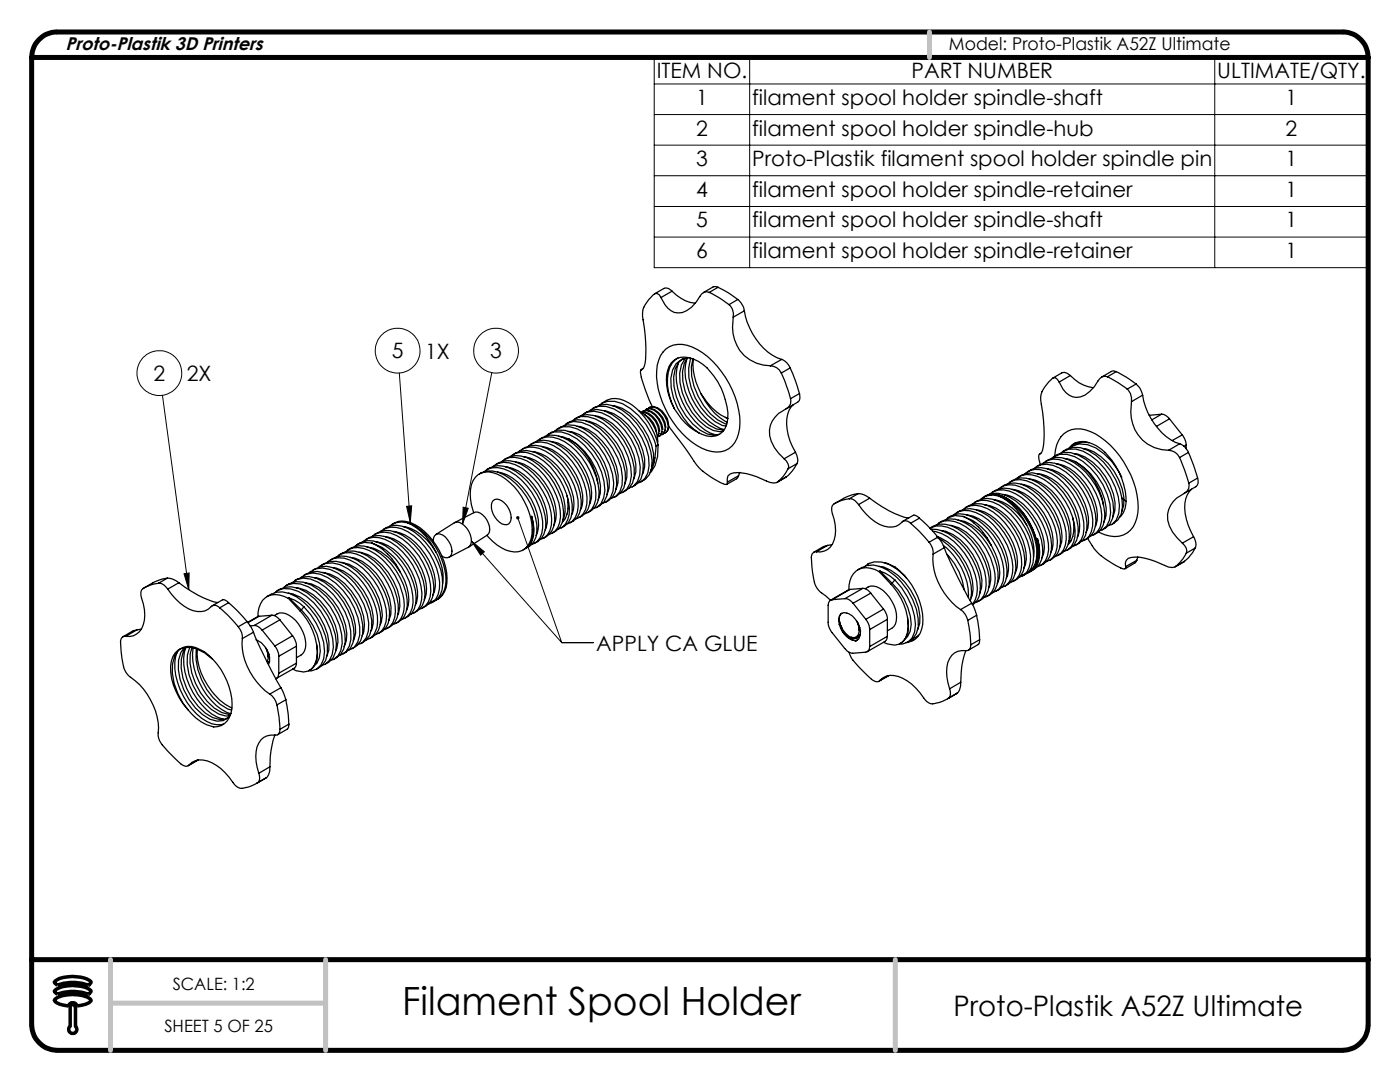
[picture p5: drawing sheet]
<svg xmlns="http://www.w3.org/2000/svg" width="279mm" height="216mm" viewBox="0 0 279 216" stroke-linecap="round" stroke-linejoin="round" font-family="sans-serif">
<g fill="none" stroke="#000" stroke-width=".2">
<path d="M130.6 11.5h142.4v41.9h-142.4zM130.6 16.8h142.4M149.6 11.5v41.9M242.4 11.5v41.9M130.6 22.9h142.4M130.6 29h142.4M130.6 35.1h142.4M130.6 41.2h142.4M130.6 47.3h142.4M32.4 78.9l5.3 38.8M79.7 74.4l2.2 29.9M98.1 74.4l-5.8 30.2"/>
<path d="M36.7 114.5l1-.2v3.4zM81.1 101l1.1-.1-.3 3.4zM92.4 101.2l1.1 .2-1.2 3.2zM94.1 107.9l2.6 2.2-.8 .7zM94.1 108l18 20.2M103.3 103.3l8.8 24.9M112.1 128.2h6.4"/>
<circle cx="31.8" cy="74.5" r="4.5"/>
<circle cx="79.4" cy="70" r="4.5"/>
<circle cx="99" cy="70" r="4.5"/>
</g>
<path d="M10.9 197.7a6 6 0 0 1 5.2-.9 3.2 3.2 0 0 1 2.1 1 .79 .79 0 0 1-1.3 .4 10.7 10.7 0 0 0-5.5 .1l-.5-.4zM10.9 195.9a6 6 0 0 1 5.2-.9 3.2 3.2 0 0 1 2.1 1 .79 .79 0 0 1-1.3 .4 10.7 10.7 0 0 0-5.5 .1l-.5-.4zM11 199.4a7.1 7.1 0 0 1 7 0l.2 .2a1.36 1.36 0 0 1-1.1 .8l-1.7 .3a.9 .9 0 0 0-.9-.6 .9 .9 0 0 0-.8 .6 4.3 4.3 0 0 1-2.7-.9l-.1-.2zM14 204.8a.81 .81 0 0 0 0 1.2 .81 .81 0 0 0 1.1 0 .81 .81 0 0 0 0-1.2M14 201a.53 .53 0 0 1 .5-.6 .53 .53 0 0 1 .6 .6" fill="none" stroke="#000" stroke-width=".7" stroke-linecap="butt"/>
<path d="M11.4 6.4a5.1 5.1 0 0 0-5.1 5.1M267.9 6.4a5.1 5.1 0 0 1 5.1 5.1M6.3 204.5a5.2 5.2 0 0 0 5.1 5.1M273 204.5a5.2 5.2 0 0 1-5.1 5.1" fill="none" stroke="#000" stroke-width="1" stroke-linecap="butt"/>
<path d="M14 201v3.8M15.1 201v3.8" fill="none" stroke="#000" stroke-width=".7"/>
<path d="M11.4 6.4h256.5M6.3 191.5h266.7M6.3 204.5v-193h266.7v193M11.4 209.6h256.5" fill="none" stroke="#000" stroke-width="1"/>
<path d="M185.5 6.4v5.1M22 191.5v18.1M65 191.5v18.1M178.7 191.5v18.1M22 200.2h43" fill="none" stroke="#c0c0c0" stroke-width="1"/>
<path d="M36.7 114.5l1-.2v3.4zM81.1 101l1.1-.1-.3 3.4zM92.4 101.2l1.1 .2-1.2 3.2zM103.1 103.1a.35 .35 0 0 0 .1 .5 .35 .35 0 0 0 .5-.3 .35 .35 0 0 0-.5-.3l.1 .3-.1-.3zM94.1 108l2.6 2.1-.8 .7z" fill="#000"/>
<g fill="none" stroke="#000" stroke-width=".25">
<path d="M131.9 59.4l-.3-.6-.4-.2a1.58 1.58 0 0 0-1.5 .9 4.7 4.7 0 0 0-1.4 4.3 24.4 24.4 0 0 1 .3 9.3l-.2 .3-.4 .4M134.1 58.1a6.7 6.7 0 0 0 4.7 2.4M134.1 58.1a1.42 1.42 0 0 0-1.6-.5l-1.8 1M134.1 58.1l-2.2 1.3M141.5 58.3a1.39 1.39 0 0 0-1.8 .9 6.3 6.3 0 0 1-3.5 3.2 3.1 3.1 0 0 1-3.5-1.6l-.8-1.4M141.5 58.3l2 1.1 2 1.4M143.3 57.3l2 1.1 1.9 1.4M143.3 57.3l-.5-.1-.5 .1-1.9 1.1M143.3 57.3l-1.8 1M147.2 59.8a4 4 0 0 1 1.4 2.2M147.2 59.8l-1.7 1M128 73.8a1.62 1.62 0 0 0 0 1.5l1.3 3.8 .9 2"/>
<path d="M128.1 73.7l-.1 .1M128.3 73.6l-.3 .2M132.9 69.6a5.4 5.4 0 0 1 6.3 .1 18.3 18.3 0 0 1 8.5 14.6 5.7 5.7 0 0 1-3 5.6 6.6 6.6 0 0 1-5.7-1 18.1 18.1 0 0 1-7.9-14.9 6.3 6.3 0 0 1 1.8-4.4zM135.3 71.4a4.4 4.4 0 0 0-2.1 4.2 12.1 12.1 0 0 0 1.4 6M135.4 72.5a10.5 10.5 0 0 0 .8 7.8 12.7 12.7 0 0 0 5.5 6.1l1.2 .4M136.4 71.5l-.9 .7a7.5 7.5 0 0 0-.5 6.9 12.3 12.3 0 0 0 6.2 7.5l1.4 .3 .9-.3M136.7 71.5a7.3 7.3 0 0 0-.5 6.9 12.3 12.3 0 0 0 6.1 7.5l1.4 .2 .6-.1M137.2 71.4a9.3 9.3 0 0 0 .3 6.8 13.1 13.1 0 0 0 6.2 7.3l.8 .2M137.2 71.4a7.4 7.4 0 0 0-.5 6.7 12.3 12.3 0 0 0 6.2 7.5l1.6 .2M137.7 71.4a3.4 3.4 0 0 0-3.5 2.4 10.8 10.8 0 0 0 2.1 9.5l1 1.2 2.2 1.9M137.9 71.5a8 8 0 0 0 0 5.9 12.3 12.3 0 0 0 6.2 7.5l.8 .1M138.3 71.6a10 10 0 0 0 1 7.5 10.2 10.2 0 0 0 5.7 5.5"/>
<path d="M138.4 71.6a11.4 11.4 0 0 0 1.5 6.9M139.9 78.5a13 13 0 0 0 5.2 5.7M139.9 78.5a11.5 11.5 0 0 0 5.3 5M145.5 60.8a2.56 2.56 0 0 1 .8 2.5M146.3 63.3a7.9 7.9 0 0 0 6 9.5l1.4 .2M148.6 62a13 13 0 0 0 6.5 9.4l.9 .3M148.6 62l-2.3 1.3M153.7 73a2.47 2.47 0 0 1 2.2 1.4M155.9 74.4l.8 1.9 1.1 3.3M156 71.7a2.98 2.98 0 0 1 1.7 1.7M156 71.7l-2.3 1.3M157.7 73.4l1 2.6 .9 2.5"/>
<path d="M157.7 73.4l-1.8 1M157.8 79.6a1.65 1.65 0 0 1-1 2 5 5 0 0 0-2.2 7.7l.8 1.2 1.1 1M159.6 78.5a1.47 1.47 0 0 1-.4 1.8l-2.2 1.2M159.6 78.5l-1.8 1.1M211.4 76.2l-.8-.8a1.25 1.25 0 0 0-1.2 .7 4.9 4.9 0 0 0-1.6 4.6 23.1 23.1 0 0 1 .2 9.2l-.1 .4-.4 .3M213.6 74.9a7 7 0 0 0 4.6 2.4M213.6 74.9a1.65 1.65 0 0 0-1.7-.5l-1.8 1M213.6 74.9l-2.2 1.3M221 75.2a1.44 1.44 0 0 0-1.9 .8 6.5 6.5 0 0 1-3.5 3.2 3.1 3.1 0 0 1-3.4-1.5l-.8-1.5M221 75.2l2 1.1 2 1.3M222.8 74.2l2 1 1.9 1.4M222.8 74.2l-.7-.2-2.2 1.2"/>
<path d="M222.8 74.2l-1.8 1M225 77.6a2.79 2.79 0 0 1 .8 2.6M226.7 76.6a3.7 3.7 0 0 1 1.3 2.2M226.7 76.6l-1.7 1M228 78.8a13 13 0 0 0 6.6 9.5l.8 .2M228 78.8l-2.2 1.4M96 94.4a3.8 3.8 0 0 1 3.4-.2 13.1 13.1 0 0 1 7.7 11.8 3.6 3.6 0 0 1-2.1 3.4 3.1 3.1 0 0 0 1.5-2.4l.1-1.2-.5-2.8a7.2 7.2 0 0 1-.4 5.7l-.5 .5-.8 .5M96 94.4l-.3 .2M96.5 94.2a3.9 3.9 0 0 1 4-.6 12.9 12.9 0 0 1 7.8 11.7 3.3 3.3 0 0 1-2.2 3.3M97.1 93.7a4.4 4.4 0 0 1 4.6-.3 13.1 13.1 0 0 1 7.2 12.1 3.3 3.3 0 0 1-1.5 2.5M98.4 93.1a3.9 3.9 0 0 1 4.4-.4 13.4 13.4 0 0 1 7.3 10.9 3.7 3.7 0 0 1-2.3 4M98.4 99.9a1.55 1.55 0 0 1 2.2 .4 3.7 3.7 0 0 1 1.2 3.9 1.3 1.3 0 0 1-2.1 0 3.5 3.5 0 0 1-1.3-4.3z"/>
<path d="M99.3 94.2a9 9 0 0 1 5.9 4.2 10.1 10.1 0 0 1 2.2 7.5l-.4 1M99.5 92.4a4.2 4.2 0 0 1 4.5 .2 13.6 13.6 0 0 1 6.7 11.3 3.6 3.6 0 0 1-1.6 3.1M99.5 92.4l-.6 .3M100.1 92.1a3.6 3.6 0 0 1 3.8-.6 12.1 12.1 0 0 1 7.2 7.5 8.3 8.3 0 0 1 .2 6.2l-.5 .8-1.2 .6M100.6 91.7a4.8 4.8 0 0 1 5.7 .2 13.4 13.4 0 0 1 6.1 11.4 3.3 3.3 0 0 1-1.5 2.7M101 93.2a8.1 8.1 0 0 1 5.5 3.5 11.4 11.4 0 0 1 2.7 7.6l-.4 1.4M101.9 91.1a3.7 3.7 0 0 1 4.3-.5 13.6 13.6 0 0 1 7 8.3M102.9 92.2a9.4 9.4 0 0 1 6.6 5.3 8.4 8.4 0 0 1 1.1 7.3M103 90.3l-.6 .4M103 90.4a4.8 4.8 0 0 1 5.3 .7 13.4 13.4 0 0 1 5.9 11 3.6 3.6 0 0 1-2.2 3.2M103.6 90.1a4.3 4.3 0 0 1 5.3-.1 13.4 13.4 0 0 1 6.5 11.1 3.4 3.4 0 0 1-2.2 3.4M104.2 89.7a4.4 4.4 0 0 1 5-.2 13.7 13.7 0 0 1 6.8 10.4 4.2 4.2 0 0 1-1.6 4"/>
<path d="M104.5 91.1a8 8 0 0 1 5.4 3.4 10.9 10.9 0 0 1 2.7 8.6l-.3 .7M105.4 89a3.7 3.7 0 0 1 3.8-.6 12.9 12.9 0 0 1 7.9 12.1 3.2 3.2 0 0 1-2.2 3M105.9 88.7a4.9 4.9 0 0 1 6.1 .4 13.8 13.8 0 0 1 5.8 10.3 3.9 3.9 0 0 1-2.2 3.9M106.2 90.1a8.5 8.5 0 0 1 5.9 3.9 11 11 0 0 1 2.4 7.5l-.4 1.2M107.2 88a3.9 3.9 0 0 1 4.3-.4 13.2 13.2 0 0 1 7.4 10.8 4.2 4.2 0 0 1-1.5 3.9l-.7 .2M108.1 89.1a10 10 0 0 1 6.9 5.7 8 8 0 0 1 .8 7M108.3 87.3l-.6 .3M108.3 87.3a4 4 0 0 1 3.9-.1 13 13 0 0 1 7.3 12.1 3.2 3.2 0 0 1-1.6 2.6M109 87a3.8 3.8 0 0 1 4.6-.3 13.4 13.4 0 0 1 7.1 11.2l-.2 1.4-.6 1.2-.9 .8-.5 .1M109.9 88.1a8.5 8.5 0 0 1 5.6 3.7 11.3 11.3 0 0 1 2.5 7.6l-.3 1.2M110.1 86.3l-.6 .3M110.1 86.3a5.3 5.3 0 0 1 5.7 1 13.7 13.7 0 0 1 5.5 10.2l-.2 1.5-.6 1.2-.8 .7"/>
<path d="M110.7 86a3.8 3.8 0 0 1 4.5-.4 13.4 13.4 0 0 1 7.3 10.8l-.2 1.6-.5 1.3-.8 .9-.8 .2M111.5 87l1 .2 1.1 .4M111.9 85.3a4.1 4.1 0 0 1 4.3 .1 13.5 13.5 0 0 1 6.9 11.3l-.3 1.4-.6 1.1-.7 .6M111.9 85.2l-.7 .4M112.5 85l.6-.5 1.4-.4a8.5 8.5 0 0 1 6.5 3.6 12.5 12.5 0 0 1 3.1 9.1l-.4 1.3-.8 .9-1 .5M113 84.6a4.6 4.6 0 0 1 5.2-.1 13.4 13.4 0 0 1 6.6 11.3l-.3 1.5-.6 1.1-.7 .4M113.2 98.9a6.9 6.9 0 0 1-.3 5.7l-.7 .6-.8 .4M113.2 98.9a5.9 5.9 0 0 1-.9 5.3M113.4 86.1a7.3 7.3 0 0 1 5 2.9 11.6 11.6 0 0 1 3.2 8.4l-.5 1.3M113.6 87.6a12.3 12.3 0 0 1 6.2 9.3v1.6l-.4 1.2M113.6 87.6a12.3 12.3 0 0 1 5.7 8.8M114.3 84a3.9 3.9 0 0 1 4.6-.4 13.3 13.3 0 0 1 7.1 11.3l-.3 1.5-.6 1.2-1.3 .8"/>
<path d="M115.2 85.1a7.5 7.5 0 0 1 5 2.9 11.8 11.8 0 0 1 3.1 8.3l-.4 1.4M115.4 83.2l-.6 .3M115.4 83.3a4.4 4.4 0 0 1 4.8 .3 14 14 0 0 1 6.4 9.8v1.6l-.4 1.4-.7 1-.5 .4M116 82.9a3.8 3.8 0 0 1 4.1-.5 13.2 13.2 0 0 1 7.7 10.8l-.1 1.6-.5 1.3-.8 .9-.8 .4M117 84a7.5 7.5 0 0 1 4.9 2.9 11.4 11.4 0 0 1 3.2 8.3l-.5 1.5M117.2 82.2l-.6 .3M117.2 82.2a4.5 4.5 0 0 1 5 .5 13.8 13.8 0 0 1 6.2 9.9l-.1 1.6-.4 1.4-.7 .9-.4 .3M117.9 81.9a4 4 0 0 1 4.6-.3 13.6 13.6 0 0 1 7 11.3 3.2 3.2 0 0 1-2.2 3.4M118.8 83a7.4 7.4 0 0 1 4.8 2.8 12 12 0 0 1 3.3 8.4l-.5 1.4M118.9 81.1l-.6 .4M119 81.2l.7-.4a6.7 6.7 0 0 1 6 2.2 14 14 0 0 1 4.4 8.8l-.1 1.6-.4 1.3-.8 .9-.3 .1M119.7 80.9a4 4 0 0 1 4.5-.4 13.8 13.8 0 0 1 6.8 8.5"/>
<path d="M120.1 80.5a4.3 4.3 0 0 1 5.3-.2 13.8 13.8 0 0 1 5.9 8.5M120.6 82a10.1 10.1 0 0 1 7 6.1 7.5 7.5 0 0 1 .6 6.5M121.5 99.9l-.6 .3M122.3 81a7.2 7.2 0 0 1 4.8 2.7 11.8 11.8 0 0 1 3.3 8.4l-.4 1.4M123.3 98.8l-.6 .4M125 97.8l-.6 .4M126.8 96.8l-.6 .4M127.5 82a7.2 7.2 0 0 1 3.7 6.4M127.8 82.3a2.78 2.78 0 0 1 3.2 1.7l.5 1 .2 1M128 82.3a2.96 2.96 0 0 1 2.8 1.8 2.8 2.8 0 0 1 .4 3.1M128.1 82.3l.2-.2a2.09 2.09 0 0 1 2.4 .7 4.2 4.2 0 0 1 1.3 3.8l-.4 .5h-.3M128.3 82.1a1.51 1.51 0 0 1 1.7 0 4.6 4.6 0 0 1 2.3 3.6"/>
<path d="M128.6 95.8l-.6 .3M128.7 82.8a4.7 4.7 0 0 1 2.4 3.6M128.7 81.9l.2-.2a1.89 1.89 0 0 1 2.4 .7 4 4 0 0 1 1.3 3.8l-.4 .5-.3 .1M128.9 81.7l.9-.2a4.3 4.3 0 0 1 3.1 3.8M129.3 81.6l.2-.2a2.04 2.04 0 0 1 2.4 .7 4.2 4.2 0 0 1 1.3 3.8l-.4 .5h-.3M129.5 81.4a2.18 2.18 0 0 1 2.6 .6 4 4 0 0 1 1.2 3.8l-.3 .5-.5 .2M131 89a11.6 11.6 0 0 1-1.1 4.9M131.3 88.8l-.1 2.3-.5 1.8-.9 1.4M131.3 88.8l-.3 .2M131.6 86.5l-.3 .4M131.7 87l-.1 .1M132.2 86.1l-.3 .4"/>
<path d="M132.4 86.6l-.2 .1M132.8 85.8l-.3 .3M133.5 85.1l4.1 5.5a13.7 13.7 0 0 0 6.1 5.7l1 .4h.3l.2-.5M134.6 81.6a11.9 11.9 0 0 0 4.9 4.8M134.6 81.6a10.1 10.1 0 0 1-1.1-8.5 3.5 3.5 0 0 1 4.9-1.5 10.7 10.7 0 0 1 5.6 5.9 11.6 11.6 0 0 1 1.1 7.1 3.3 3.3 0 0 1-5 2l-.6-.2M147.4 94.9l-.4 .6-1.9 1.1M147.4 94.9l-2.2 1.3M147.6 94.3l-.2 .6M156.5 91.5a1.86 1.86 0 0 1 .8 2M157 95.1l-1.9 1.1M157 95.1l-.2 .1M157.3 93.5a7.6 7.6 0 0 1-2.3 2.8h-1.3l-.7-.3a11.5 11.5 0 0 0-6.7-1.6 1.32 1.32 0 0 0-1.1 1.8"/>
<path d="M158.3 80.8a5.3 5.3 0 0 0-1.2 4.9 11.6 11.6 0 0 0 1.6 4.5M158.7 90.2a2.71 2.71 0 0 1 .4 2.3M158.7 90.2l-2.2 1.3M159.1 92.5a8 8 0 0 1-2.1 2.6M159.1 92.5l-1.8 1M169.5 99.5a6.7 6.7 0 0 0-3.4 1.4l-.1 1a8.9 8.9 0 0 1 .2 6.6 2.96 2.96 0 0 1-3.3 1.6M169.5 99.5a2.18 2.18 0 0 1 1.8 1.2M171.3 98.5a3.7 3.7 0 0 1 2.3 .9M171.3 98.5l-2.4 .7-2.3 1.3M171.3 98.5l-1.8 1M173.6 99.4a18.1 18.1 0 0 0 7.8 4M173.6 99.4l-2.3 1.3"/>
<path d="M196.2 99.3l-.3 .3M196.6 99a4.4 4.4 0 0 1 4.4 .4 13.6 13.6 0 0 1 6.2 10.8 4.4 4.4 0 0 1-1.8 4 4.5 4.5 0 0 0 1.8-4.2 13.3 13.3 0 0 0-7.3-11 4.1 4.1 0 0 0-3.3 0zM196.6 99a4.5 4.5 0 0 1 4.9 .2 13.5 13.5 0 0 1 6.6 11.3 3.5 3.5 0 0 1-1.6 3M196.6 99l-.4 .3M197.4 98.6a4.3 4.3 0 0 1 5.3-.1 13.5 13.5 0 0 1 6.6 11.2 3.3 3.3 0 0 1-2.3 3.4M198 98.2a4.9 4.9 0 0 1 5.9 .3 13.8 13.8 0 0 1 6 10.3 3.7 3.7 0 0 1-2.2 4.1M198.4 99.7a8.6 8.6 0 0 1 5.7 3.8l.8 1.3M199.2 99a12.8 12.8 0 0 1 7.5 9.4 5.7 5.7 0 0 1-1.4 5.8l-1.5 .5M199.2 99a3.7 3.7 0 0 0-3.5 .7M199.2 99a11.2 11.2 0 0 1 5.7 5.8M199.3 97.5a3.9 3.9 0 0 1 4.4-.3 13 13 0 0 1 7.3 12.1 3.1 3.1 0 0 1-2.3 2.8M199.8 97.2a4.6 4.6 0 0 1 5.1-.1 13.6 13.6 0 0 1 6.7 11.2 3.7 3.7 0 0 1-2.2 3.5"/>
<path d="M200.2 98.7a8.7 8.7 0 0 1 6 4.2 10.4 10.4 0 0 1 2.1 7.4l-.4 1M201 96.6a3.8 3.8 0 0 1 3.8-.7 12.5 12.5 0 0 1 7.2 7.5 8.1 8.1 0 0 1 .3 6.3l-.6 .7-1.1 .6M201.9 97.6a8.1 8.1 0 0 1 5.5 3.6 10.6 10.6 0 0 1 2.6 8.5l-.3 .5M202.2 95.8l-.6 .4M202.2 95.8a4 4 0 0 1 3.8 0 13.4 13.4 0 0 1 7.4 10.8 4 4 0 0 1-1.6 3.8M202.8 95.5a3.8 3.8 0 0 1 4.3-.4 13.3 13.3 0 0 1 7 8.3M203.8 96.6a8.9 8.9 0 0 1 5.8 4 10.8 10.8 0 0 1 2.3 7.6l-.4 1M203.9 94.8l-.6 .3M204 94.9l.5-.4a6.7 6.7 0 0 1 6.3 2.2 13.1 13.1 0 0 1 4.4 9.9 3.7 3.7 0 0 1-2.2 3.2M204.6 94.5a3.8 3.8 0 0 1 4-.5 13.2 13.2 0 0 1 7.7 10.2 4.8 4.8 0 0 1-1.1 4.2l-1.1 .6M205.4 95.6a8.3 8.3 0 0 1 5.5 3.4 10.7 10.7 0 0 1 2.6 8.6l-.2 .6M205.7 93.8l-.6 .3"/>
<path d="M205.7 93.8a3.7 3.7 0 0 1 3.2-.3 12.8 12.8 0 0 1 8 12.2 3.4 3.4 0 0 1-2.2 3.1M206.4 93.5a3.6 3.6 0 0 1 3.7-.6 12.9 12.9 0 0 1 8 12.1 3 3 0 0 1-2.3 3M207.1 94.6a8.6 8.6 0 0 1 5.9 3.9 9.9 9.9 0 0 1 2.2 8.4l-.2 .3M207.5 90.6a1.62 1.62 0 0 0 0 1.5l.1 .6M207.5 92.7l-.6 .4M207.5 92.7a4.9 4.9 0 0 1 5.4 .9 13.6 13.6 0 0 1 5.8 10.3 3.8 3.8 0 0 1-2.2 3.8M207.8 90.5l-.3 .1M208.1 92.5a3.7 3.7 0 0 1 4.3-.5 13 13 0 0 1 7.4 12.1 3.1 3.1 0 0 1-2.1 2.8M209 93.5a9.4 9.4 0 0 1 6.2 4.5 10.4 10.4 0 0 1 1.9 7.4l-.4 .9M209.3 91.8a4 4 0 0 1 3.8-.1 13.5 13.5 0 0 1 7.4 10.8 4 4 0 0 1-1.6 3.9l-.6 .3M209.3 91.7l-.7 .4M209.9 91.4a4 4 0 0 1 4.6-.3 13.4 13.4 0 0 1 7.2 11.2l-.3 1.5-.6 1.2-.8 .8-.6 .1"/>
<path d="M210.4 91.1a4.4 4.4 0 0 1 4.8-.3 13.4 13.4 0 0 1 7 11.1 3.7 3.7 0 0 1-2.1 3.8M210.5 91a5.3 5.3 0 0 1 3.4-5.3 7 7 0 0 1 5.7 1.5 18.7 18.7 0 0 1 7.6 14 5.7 5.7 0 0 1-3 5.6 6.2 6.2 0 0 1-5-.6M210.8 92.5a10.1 10.1 0 0 1 7.2 6.3 7.7 7.7 0 0 1 .6 6.3M211.6 90.5a4 4 0 0 1 4.5-.5 13.4 13.4 0 0 1 7.3 10.9l-.1 1.5-.5 1.4-.9 .8-.7 .3M212.4 91.5l2.1 .6M212.8 89.7a4.3 4.3 0 0 1 4.4 .2 13.5 13.5 0 0 1 6.8 11.2l-.2 1.5-.7 1.1-.7 .6M212.8 89.7l-.6 .3M213.3 89.4a3.5 3.5 0 0 1 4.6-.9 12.8 12.8 0 0 1 6.7 9.5 6 6 0 0 1-.9 5l-.3 .3M213.5 89.5l.5-.5a5.9 5.9 0 0 1 6.4 1.6l1.5 1.5 1.3 1.8 .7 1.3M214.3 90.5a7.9 7.9 0 0 1 5.1 3 11.8 11.8 0 0 1 3.1 8.3l-.4 1.4M214.5 92.1a12.1 12.1 0 0 1 6.2 10.8l-.4 1.3M214.5 92.1a12.4 12.4 0 0 1 5.7 8.7"/>
<path d="M214.6 88.7l-.6 .3M214.8 88.3l-.5 .3-.7 .7M216.1 89.5a7.6 7.6 0 0 1 5 2.9 12 12 0 0 1 3.2 8.4l-.5 1.3M217.3 88.3l-1.2-.1-1.5 .5M223.9 99.4l.8 .6M225.8 80.2a7.8 7.8 0 0 0 6 9.5l1.4 .2M231.8 82.7a2.11 2.11 0 0 1 1.6 .9M231.8 82.7l-2.5 .2M231.8 82.7l-1.9 1.1M233.2 89.9a2.47 2.47 0 0 1 2.2 1.4M233.4 83.6l2.5 3.2M233.4 83.6l-2.6 1.5"/>
<path d="M235.4 91.3l1 2.5 .8 2.6M235.4 88.5a3.1 3.1 0 0 1 1.8 1.8M235.4 88.5l-2.2 1.4M235.9 86.8a3.5 3.5 0 0 1 .8 2M235.9 86.8l-2 1.1M236.7 88.8v.7M236.7 88.8l-.4 .3M237.2 90.3l1 2.5 .8 2.6M237.2 90.3l-1.8 1M237.2 96.4a1.68 1.68 0 0 1-.9 2.1 5 5 0 0 0-2.3 7.7l2 2.2M237.8 97.6a5.2 5.2 0 0 0-1.3 4.9 13.9 13.9 0 0 0 1.7 4.6M239 95.4a1.41 1.41 0 0 1-.3 1.7l-2.2 1.3"/>
<path d="M239 95.4l-1.8 1M31.6 116.4a6.7 6.7 0 0 0-3.3 1.3l-.2 1a8.9 8.9 0 0 1 .2 6.7 3 3 0 0 1-3.2 1.6M31.6 116.4a2.18 2.18 0 0 1 1.9 1.1M33.4 115.4a3.7 3.7 0 0 1 2.3 .9M33.4 115.4l-2.4 .6-2.3 1.3M33.4 115.4l-1.8 1M33.5 117.5a9.6 9.6 0 0 0 5.9 4.5 3.8 3.8 0 0 0 3.1-1.2h.6l.8 .5M35.7 116.3a18.1 18.1 0 0 0 7.8 3.9M35.7 116.3l-2.2 1.2M44.4 119.7l-2.1 1.2M44.5 119.7a1.19 1.19 0 0 1 1.1 .6M54.2 118.6a4.8 4.8 0 0 1 5 .5 14.2 14.2 0 0 1 6.1 9.6v1.7l-.3 1.4-.7 1-.6 .3"/>
<path d="M54.2 118.5l-.9 .5M54.9 118.3l.4-.4a5.5 5.5 0 0 1 5.8 1.1 13.8 13.8 0 0 1 5.4 10.2l-.2 1.4-.6 1.2-.9 .8-.5 .1M55.9 117.5l-.6 .4M56 117.6a4.9 4.9 0 0 1 5.3 .7 13.8 13.8 0 0 1 5.8 10.1 3.8 3.8 0 0 1-2.2 4.1M56.6 117.2a4.2 4.2 0 0 1 4.9-.1 13.4 13.4 0 0 1 6.8 11.2l-.3 1.5-.6 1.1-.9 .7-.5 .1M57.1 116.8a4.7 4.7 0 0 1 5-.1 13.3 13.3 0 0 1 6.8 11.4l-.3 1.4-.7 1.1-.6 .5M57.5 119.4a4 4 0 0 0-5.1 .4 5.3 5.3 0 0 0-.9 3.2M57.5 118.4a8.1 8.1 0 0 1 5.2 3.1 11.7 11.7 0 0 1 2.9 8.3l-.4 1.2M57.5 119.4l2.4 2.5M57.7 119.3l1.1 .4 1.8 1.4M57.7 119.3l-.2 .1M57.7 119.3l2.4 2.4"/>
<path d="M58.2 116.3a4.3 4.3 0 0 1 5.3-.1 13.5 13.5 0 0 1 6.5 11.4 3.1 3.1 0 0 1-2.1 3.1M59.2 117.3a7.1 7.1 0 0 1 4.7 2.6 12.6 12.6 0 0 1 3.6 8.2l-.3 1.4-.2 .3M59.4 115.5l-.6 .3M59.5 115.5a4.8 4.8 0 0 1 5.2 .6 13.6 13.6 0 0 1 6 10.7 3.7 3.7 0 0 1-2.2 3.7M60 115.3a4.4 4.4 0 0 1 5.5 0 13.3 13.3 0 0 1 6.3 11.4l-.4 1.4-.7 1-1.2 .6M60.9 116.3a8.3 8.3 0 0 1 5.5 3.4 11.2 11.2 0 0 1 2.7 8.2l-.4 1.1M61.2 114.5l-.6 .3M61.2 114.5l.6-.3a6.6 6.6 0 0 1 5.9 1.8 13.4 13.4 0 0 1 4.7 10.5l-.4 1.4-.8 1-.4 .1M61.8 114.2a3.7 3.7 0 0 1 4.1-.6 13.3 13.3 0 0 1 7.7 10.7l-.1 1.6a2.89 2.89 0 0 1-2.2 2.8M62.8 115.3a7.4 7.4 0 0 1 4.8 2.7 12.3 12.3 0 0 1 3.4 8.3l-.5 1.5M63 113.5l-.6 .3M63 113.5a4.7 4.7 0 0 1 5.1 .5 13.7 13.7 0 0 1 6.1 9.8v1.6l-.4 1.4-.8 1-.4 .2"/>
<path d="M63.6 113.2a3.8 3.8 0 0 1 4.3-.5 13.3 13.3 0 0 1 7.5 11.4 3.4 3.4 0 0 1-2.3 3.6M64.3 114.2a7 7 0 0 1 4.5 2.3 11.2 11.2 0 0 1 3.8 9.5l-.3 .9M64.7 112.4l-.6 .4M64.8 112.5a4.6 4.6 0 0 1 4.2 0 13.5 13.5 0 0 1 7 11.1 3.9 3.9 0 0 1-2.2 3.8M65.3 112.2a3.7 3.7 0 0 1 4.6-.4 13.5 13.5 0 0 1 7.3 11 3.5 3.5 0 0 1-2.3 3.8M66.4 113.3a7.7 7.7 0 0 1 4.9 2.9 11.6 11.6 0 0 1 3.2 8.3l-.5 1.4M66.5 111.4l-.6 .4M66.5 111.4a5.4 5.4 0 0 1 6 1.2 14.1 14.1 0 0 1 5.3 9.6 4 4 0 0 1-1.7 3.8M67.1 111.1a3.9 3.9 0 0 1 4.1-.5 13.2 13.2 0 0 1 7.7 11.4 3.4 3.4 0 0 1-2.2 3.6M67.7 110.7a4.4 4.4 0 0 1 4.3-.4 13.2 13.2 0 0 1 7.5 11.7 3.2 3.2 0 0 1-1.6 3M67.9 112.2a6.8 6.8 0 0 1 4.6 2.4 12.6 12.6 0 0 1 3.8 8.2l-.2 1.4-.2 .4M68.9 110.2a4 4 0 0 1 4.8-.3 13.3 13.3 0 0 1 7 10.9 3.5 3.5 0 0 1-2.3 3.8"/>
<path d="M69.9 111.2a7.9 7.9 0 0 1 5.2 3.2 11.9 11.9 0 0 1 2.9 8.2l-.4 1.3M70.1 109.4a5.3 5.3 0 0 1 5.9 1.1 13.7 13.7 0 0 1 5.3 10.4 3.8 3.8 0 0 1-2.2 3.5M70.1 109.4l-.7 .3M71.6 110.2a7 7 0 0 1 4.7 2.6 12.3 12.3 0 0 1 3.5 8.2l-.4 1.7M71.8 108.4a4.1 4.1 0 0 1 3.9-.1 13.4 13.4 0 0 1 7.3 10.9 4.1 4.1 0 0 1-1.5 3.8l-.6 .3M71.8 108.3l-.6 .4M72.5 108.1a3.9 3.9 0 0 1 4.3-.5 13 13 0 0 1 7.3 12.1 3.1 3.1 0 0 1-2.2 2.9M73 107.7a4.4 4.4 0 0 1 5-.2 13.6 13.6 0 0 1 6.8 11.2 3.8 3.8 0 0 1-2.2 3.6M73.3 109.1a8.4 8.4 0 0 1 5.5 3.5l1.1 1.6M74.2 108.4a12.5 12.5 0 0 1 7.5 7.6 8.4 8.4 0 0 1 .2 6.3l-.6 .7-1.1 .5M74.2 107.1a4.1 4.1 0 0 1 4.9-.2 13.3 13.3 0 0 1 6.9 11.1 3.4 3.4 0 0 1-2.2 3.5M74.2 108.4l-1.5-.2-1.4 .4-.5 .4"/>
<path d="M74.2 108.4a11.8 11.8 0 0 1 5.7 5.8M75 108.1a8.2 8.2 0 0 1 5.5 3.5 11.4 11.4 0 0 1 2.8 7.5l-.4 1.6M75.4 106.3l-.6 .3M75.4 106.3a3.8 3.8 0 0 1 3.7-.1 13.1 13.1 0 0 1 7.4 12 3.5 3.5 0 0 1-2.1 3.1M76 106a4.4 4.4 0 0 1 5.4 .1 13.3 13.3 0 0 1 6.3 11.4 3.1 3.1 0 0 1-2.2 3M76.5 105.6a4.4 4.4 0 0 1 4.9-.2 13.5 13.5 0 0 1 6.9 11.1 3.7 3.7 0 0 1-2.2 3.8M76.9 107.1a9 9 0 0 1 5.8 4 10.9 10.9 0 0 1 2.4 7.5l-.4 1.1M78.3 104.6l.4-.2a4.1 4.1 0 0 1 4.2 .3 13.3 13.3 0 0 1 6.3 11.6 3.8 3.8 0 0 1-2 3.4M78.5 106.1a7.9 7.9 0 0 1 5.5 3.3 10.8 10.8 0 0 1 2.7 8.6l-.3 .7M79.9 114.2a10.2 10.2 0 0 1 1.6 6.6l-.4 1M80.4 105.1a9.2 9.2 0 0 1 6.6 5M81.3 104.3a11.9 11.9 0 0 1 6.8 7.2 8.4 8.4 0 0 1 .2 7 3.1 3.1 0 0 1-2.4 1.6"/>
<path d="M81.3 104.3a3.6 3.6 0 0 0-3.5 .7M81.3 104.3a11.3 11.3 0 0 1 5.7 5.8M86.5 108a1.17 1.17 0 0 1 .4-1.3 1.17 1.17 0 0 1 1.4 .1 3.6 3.6 0 0 1 1.7 4.1 1.2 1.2 0 0 1-1.8 0M87 110.1a9.9 9.9 0 0 1 1.3 6.4M87 106.6l3.7-2.3a1.65 1.65 0 0 1 2 .6 3.7 3.7 0 0 1 1.1 3.9l-.2 .3-4 2.1M90.7 104.3l3.9-2a2.32 2.32 0 0 1 2.6 1.5 2.38 2.38 0 0 1 0 3l-3.6 2.3M94.5 102.3a8.9 8.9 0 0 1-.1-6.4 3.4 3.4 0 0 1 4.8-1.3 13 13 0 0 1 7 12.1 3.5 3.5 0 0 1-5.3 3 9.9 9.9 0 0 1-3.7-2.9M107.4 108.1l-.6 .3M109.1 107l-.6 .4M110.9 106l-.6 .4M114.4 104l-.6 .3M117.9 101.9l-.6 .4"/>
<path d="M119.7 100.9l-.6 .3M162.9 110.1a1 1 0 0 0-1 1.2l.1 1.8a8.2 8.2 0 0 0 1.3 4.6l2.4 2.1M164.4 109l-2 1.2M165.2 108.8l-.8 .3M165.2 108.8l-2.3 1.3M166 108.7l-.8 .1M166.1 119.7a1 1 0 0 0-.8 1.1v3.4a3.5 3.5 0 0 0 .8 2l2.5 3.2a2.33 2.33 0 0 0 1.6 1l2.6-.3a1.07 1.07 0 0 0 .8-1.1M168.6 119.5a2.1 2.1 0 0 1 1.7 .9M168.6 119.5l-2.5 .2M169.6 117.6l-3.8 2.2M169.6 117.6l-3.5 2.1M171.3 100.7a9.6 9.6 0 0 0 6 4.5 3.8 3.8 0 0 0 3-1.2h.7l.7 .4"/>
<path d="M172 113.2l-.8 .5M172.1 113.2a4.7 4.7 0 0 1 5 .6 13.4 13.4 0 0 1 6.2 11.3l-.4 1.3-.7 1.1-.5 .3M172.2 117.4a2.03 2.03 0 0 1 1.6 1M172.2 117.4l-3.6 2.1M172.2 117.4l-2.6 .2M172.6 117.5a2.32 2.32 0 0 1 3-.1 6.7 6.7 0 0 1 3.1 7.2l-.3 .5-1.3 .8M172.8 112.9a4.1 4.1 0 0 1 4.7-.3l1.5 1 1.9 1.8M173.5 112.4l-.3 .1M173.8 118.4l-3.5 2M173.8 118.4l2.5 3.1M175.4 114.1a3.8 3.8 0 0 0-5.1 .4 5.1 5.1 0 0 0-.9 3.2M175.4 113a8 8 0 0 1 5.2 3.2 11.5 11.5 0 0 1 3 8.2l-.5 1.3"/>
<path d="M175.4 114.1l2.4 2.5M175.6 113.9l1.1 .5 1.9 1.3M175.6 113.9l-.2 .2M175.6 113.9l2.4 2.5M176.5 112.3a10.2 10.2 0 0 1 6.1 5.6 10.1 10.1 0 0 1 1.1 8.4 3.3 3.3 0 0 1-2.9 1.9M177.8 116.6a12.9 12.9 0 0 1 3.3 6.6M178 116.4a12.4 12.4 0 0 1 3.9 8.2l-.3 1.4-.5 1-.4 .4M178 116.4l-.2 .2M178.6 115.7a14.3 14.3 0 0 1 4.1 8.9l-.2 1.5a2.71 2.71 0 0 1-3 2.4M178.6 115.7l-.6 .7M181.7 104.4l1.9 1.8 1.8 2M182.3 102.8l-2.1 1.2"/>
<path d="M182.4 102.8a1.19 1.19 0 0 1 1.1 .6M183.5 103.4l1.9 1.8 1.8 2M183.5 103.4l-1.8 1M185.4 108.2a3.2 3.2 0 0 1 .8 2.4M185.6 105.4a3.8 3.8 0 0 1 3.5-.2 13.2 13.2 0 0 1 7.7 11.5 3.3 3.3 0 0 1-2.2 3.5M185.8 105.6a7.3 7.3 0 0 1 5.7 2.6 12.9 12.9 0 0 1 4.1 9.8 3.1 3.1 0 0 1-1.5 2.7M186.2 106a9.5 9.5 0 0 1 6.3 4.4 11.7 11.7 0 0 1 2.4 8.3l-.3 1-.5 .9M186.2 105l-.6 .4M186.2 110.6a12.7 12.7 0 0 0 5.5 11M186.2 105.1a3.8 3.8 0 0 1 3.7-.2 13.2 13.2 0 0 1 7.5 11.8 3.5 3.5 0 0 1-2.2 3.3M186.8 104.8a4 4 0 0 1 4.8-.3 13.5 13.5 0 0 1 7 10.9 3.5 3.5 0 0 1-2.2 3.8M187 107.1a11.9 11.9 0 0 1 7.2 10.4l-.2 1.4-.2 .4"/>
<path d="M187.1 107.3a13.3 13.3 0 0 1 6.8 10.9l-.3 1.7M187.2 107.2l.8 1.1 .5 1M187.2 107.2l-1.8 1M187.9 105.9a8.1 8.1 0 0 1 5.1 3.1 11.5 11.5 0 0 1 2.9 8.3l-.4 1.2M188 104l-.6 .4M188 104a4 4 0 0 1 3.7-.1 13.1 13.1 0 0 1 7.5 11.6 3.5 3.5 0 0 1-1.6 3.1M188.3 108.9a13 13 0 0 1 5 10.3M188.5 109.3l2.5 5.6 2.9 5.5M188.5 109.3l-2.3 1.3M188.9 110.6a11.9 11.9 0 0 1 3.5 7.1M189.5 104.8a7 7 0 0 1 4.7 2.6 12.3 12.3 0 0 1 3.5 8.2l-.2 1.4-.2 .3M189.8 103a5.6 5.6 0 0 1 6.2 1.5 13 13 0 0 1 4.9 10.5 3.1 3.1 0 0 1-1.5 2.6"/>
<path d="M189.8 103l-.7 .3M190.4 102.7a3.8 3.8 0 0 1 4.3-.4 13.5 13.5 0 0 1 7.4 10.8 3.8 3.8 0 0 1-2.2 4.1h-.1M191.2 103.8a8.2 8.2 0 0 1 5.5 3.4l1.1 1.6M191.5 102a4.2 4.2 0 0 1 4.4 .2 13.5 13.5 0 0 1 6.8 11.1 3.6 3.6 0 0 1-1.6 3.3M191.5 102l-.6 .3M192.1 101.7a3.7 3.7 0 0 1 3.8-.7 12.4 12.4 0 0 1 7.2 7.4 8.5 8.5 0 0 1 .3 6.4l-.6 .7-1.1 .7M192.2 103a12.7 12.7 0 0 1 7.9 9.1 7 7 0 0 1-.3 4.8l-.6 .8-1 .5M192.2 103l-1.6-.1-1.4 .4-.5 .4M192.2 103a11.5 11.5 0 0 1 5.6 5.8M193 102.8a8.2 8.2 0 0 1 5.5 3.4 10.7 10.7 0 0 1 2.6 8.6l-.3 .6M193.3 101a4.6 4.6 0 0 1 4.9 .5 13.9 13.9 0 0 1 6.3 10.1 4 4 0 0 1-1.6 4M193.3 100.9l-.6 .4"/>
<path d="M193.9 100.7a3.8 3.8 0 0 1 4.2-.5 13.1 13.1 0 0 1 7.5 11.9 3.2 3.2 0 0 1-2.2 3.1M194.5 100.3a4.5 4.5 0 0 1 4.8-.2 13.4 13.4 0 0 1 7 11 3.7 3.7 0 0 1-1.6 3.4M194.9 101.8a8.6 8.6 0 0 1 5.8 3.9 10.8 10.8 0 0 1 2.3 7.5l-.4 1.1M196.5 100.7a7.9 7.9 0 0 1 5.4 3.3 10.8 10.8 0 0 1 2.7 8.6l-.3 .8M197.6 118.6l-.6 .4M197.8 108.8a10.4 10.4 0 0 1 1.6 6.6l-.4 1M199.4 117.7l-.6 .3M201.2 116.6l-.6 .3M202.9 115.6l-.6 .4M204.7 114.6l-.6 .3M204.9 104.8a10.4 10.4 0 0 1 1.4 6.3M206.5 113.5l-.6 .4a3.9 3.9 0 0 0 1.6-3.7l-.1-1.3-.4-1.4a7.1 7.1 0 0 1-.4 5.6l-.5 .6-1 .6"/>
<path d="M211.8 110.5l-.6 .3M214.1 103.4a7 7 0 0 1-.3 5.6l-.7 .7-.8 .3M214.1 103.4a5.9 5.9 0 0 1-.9 5.2M217 107.4a11 11 0 0 0 4.7 4.9l2.5 1.2h.3l.1-.2v-.2M222.4 104.3l-.6 .4M226.9 111.8l-.4 .5-2 1.2M226.9 111.8l-2.3 1.3M227.1 111.1l-.2 .7M234.6 113a2.11 2.11 0 0 1-2.2-.2 11.7 11.7 0 0 0-6.6-1.6 1.32 1.32 0 0 0-1.2 1.9M236 108.4a1.78 1.78 0 0 1 .7 2M236.4 112l-1.8 1M236.4 112l-1.9 1.1"/>
<path d="M236.7 110.4a9.1 9.1 0 0 1-2.1 2.6M238.2 107.1a2.41 2.41 0 0 1 .3 2.3M238.2 107.1l-2.2 1.3M238.5 109.4a9.1 9.1 0 0 1-2.1 2.6M238.5 109.4l-1.8 1M25.1 127a.96 .96 0 0 0-1 1.2l.1 1.7a8.2 8.2 0 0 0 1.2 4.6l.2 .3a13.5 13.5 0 0 1 6 12 4.8 4.8 0 0 0 1.7 2.8l.4 .5a10.8 10.8 0 0 0 3.3 2.8h.4l.4-.3M26.5 125.9l-2 1.2M27.3 125.7l-.8 .2M27.3 125.7l-2.2 1.3M28.1 125.6l-.8 .1M35.3 130.3a9.8 9.8 0 0 0 .6 7.3 12.4 12.4 0 0 0 6.4 6.8l1 .2 1.3-.1M35.9 129.6l-.2 .2a6.9 6.9 0 0 0-1 6.5l.8 2.1 1 1.9 1 1.3"/>
<path d="M36 129.5a3.4 3.4 0 0 1 3.1-.3 10.3 10.3 0 0 1 5 4.4 11.9 11.9 0 0 1 2 8.8 3.3 3.3 0 0 1-4.9 2.2 9.9 9.9 0 0 1-3.7-3M36 129.5a4.3 4.3 0 0 0-1.9 4.7 13.7 13.7 0 0 0 3.4 7.4M36 129.5a5.1 5.1 0 0 1 4.9 .8l1.4 1.2M36.8 129.2a6.7 6.7 0 0 0-.9 6.4 12.9 12.9 0 0 0 6 7.9l1.4 .4 1.3-.1 .9-.6 .6-.9M37 129.3a12 12 0 0 0 2.3 10.2 8.9 8.9 0 0 0 5.3 4M37.1 129.2l-.5 .7a9.7 9.7 0 0 0 .7 7.5 11.7 11.7 0 0 0 5.2 5.8l1.4 .4 1.2-.1 .4-.3M37.9 129.2a9.4 9.4 0 0 0 .6 7.4 11.5 11.5 0 0 0 5.2 5.9l1.4 .4 .7-.1M38.3 129.2a9.4 9.4 0 0 0 .7 7.1 11.7 11.7 0 0 0 5.2 5.9l1.7 .3M38.6 129.3a13.3 13.3 0 0 0 5.6 12.3l1.8 .8M39.3 129.5a12.1 12.1 0 0 0 4.7 11l1.4 1 .8 .2M39.4 129.5a12.8 12.8 0 0 0 4.4 10.2l1.1 .8 1.3 .7M43.9 121.3l1.9 1.7 1.8 2.1"/>
<path d="M45.6 120.3l1.9 1.7 1.8 2M45.6 120.3l-1.7 1M47.6 125.1a3.2 3.2 0 0 1 .8 2.3M48.4 127.4a12.7 12.7 0 0 0 5.4 11.1M49.3 124l.8 1.2 .5 1M49.3 124l-1.7 1.1M50.6 126.2l2.6 5.6 2.9 5.4M50.6 126.2l-2.2 1.2M50.7 124.8a2.11 2.11 0 0 1 1.6 .9M50.7 124.8l-.8 .1M51.1 127.7a4.5 4.5 0 0 1 2.7 4.3l-.2 .6M51.7 123l-2.3 1.2"/>
<path d="M51.7 123l-2.2 1.2M52.3 125.7l2.6 3.2M53 129.2l.3 .9 .2 1M53.2 129.6l.3 1.5M53.5 131.1l-.2 1M53.6 132.2l-.2 .2M53.6 132.1l-.2 .2M53.8 138.5a3.5 3.5 0 0 1 1.5 2.2M54.3 122.8a2.11 2.11 0 0 1 1.5 .9M54.3 122.8l-3.6 2M54.3 122.8l-2.6 .2M54.7 122.8a2.32 2.32 0 0 1 3 0 7.2 7.2 0 0 1 3.3 6.5 2.48 2.48 0 0 1-1.8 1.9"/>
<path d="M54.9 128.9a3.7 3.7 0 0 1 .7 2.1M55.6 134.3l-.2 .8-.4 .3M55.6 131v3.3M55.8 123.7l-3.5 2M55.8 123.7l2.6 3.2M56.1 137.2l.9 2.4M56.1 137.2l-2.3 1.3M57 139.6l.5 2.5 .1 2.4M57 139.6l-1.7 1.1M58.4 126.9a3.7 3.7 0 0 1 .8 2M58.4 126.9l-3.5 2M59.2 132.3l-.4 .9-3.6 2.2"/>
<path d="M59.2 128.9l-3.6 2.1M59.2 128.9v3.4M59.2 132.3l-3.6 2M59.9 121.9a12.9 12.9 0 0 1 3.3 6.7M60.1 121.7a12.8 12.8 0 0 1 3.8 8.2l-.2 1.4-.5 1.1-.4 .4M60.1 121.7l-.2 .2M60.6 121.1a14 14 0 0 1 4.2 8.9 3.4 3.4 0 0 1-2.7 3.9l-.5-.1M60.6 121.1l-.5 .6M61.9 133.7l-.1 .1M63.2 128.6a5.5 5.5 0 0 1-1 4.9 3.2 3.2 0 0 1-3.8 0M63.2 128.6a4.9 4.9 0 0 1-1.2 5h-.1M63.8 133.2l-.6 .3"/>
<path d="M67.3 131.2l-.6 .3M70.8 129.1l-.6 .4M72.6 128.1l-.6 .3M76.2 126l-.7 .4M77.9 125l-.6 .4M167.5 123.6a4.5 4.5 0 0 0 2.4 3.6M167.5 124.6a4.4 4.4 0 0 0 3.3 3.3M167.5 124.6l-.1-.9 .1-.8a1.27 1.27 0 0 1 1.9-.5 4.4 4.4 0 0 1 2.3 4.3l-.2 .7-.7 .5M167.5 124.6l.1-.1 .5 1.2h-.1M168 125.7a3.7 3.7 0 0 0 2.8 2.1M168 125.7a3.4 3.4 0 0 0 2.9 1.7l.5-.3 .1-.3M168 122.4a1.64 1.64 0 0 0-.3 2.2l.4 .9"/>
<path d="M169.5 130.2a5 5 0 0 0 1.6 2.6l.5 .5a10.3 10.3 0 0 0 3.3 2.7h.4l.3-.3M170 127.2l.9 .2 .3-.2M170.3 120.4l2.5 3.2M170.8 127.8v.1M170.9 123.9l.4 .8 .2 1M171.2 124.2l.3 1.5M171.2 127.6l-.4 .2M171.3 127l-.2 .1M171.4 127.1h-.1M171.5 125.7a1.25 1.25 0 0 1-1.6 1.5M171.6 126.7l-.5 .4-.7 .2-.5-.1M172.8 123.6a3.5 3.5 0 0 1 .8 2"/>
<path d="M173.6 125.6v3.4M175.6 135.7a3.5 3.5 0 0 1 4.5-.4 12.7 12.7 0 0 1 4.6 4.5 1.77 1.77 0 0 0 2.3 .5 5.3 5.3 0 0 0 2.5-1.2l.2-.7-.2-1M176.3 121.5a3.5 3.5 0 0 1 .8 2.1M176.3 121.5l-3.5 2.1M177.1 127l-.1 .6-.4 .4-3.5 2M177.1 123.6l-3.5 2M177.1 123.6v3.4M177.1 127l-3.5 2M177.3 134.8l-1.7 .9M177.4 134.8l-2 1.1M181.1 123.2a5.4 5.4 0 0 1-1 4.9 3.2 3.2 0 0 1-3.8 .1M181.1 123.2a5.8 5.8 0 0 1-.6 4.5l-.8 .7"/>
<path d="M181.7 127.8l-.6 .4M182.5 127.6l-.7 .1M182.9 127.1l-.1 .1M183.3 126.8l-.5 .4-.5 .2M191 138.3l-1.9 1.2M191 138.3l-.1 .1M191.7 121.6a3.5 3.5 0 0 1 1.4 2.2M191.7 136.1a2.39 2.39 0 0 1-.7 2.2M191.7 136.1l-2.2 1.3M192.8 129.9l-.4 .9a17.7 17.7 0 0 0-.7 5.3M193.1 123.8l.5 2.5 .1 2.4M193.7 128.7a.95 .95 0 0 1-1 1.1 3.2 3.2 0 0 0-3.7 3.3 9.8 9.8 0 0 0 .5 4.3"/>
<path d="M193.9 120.4l.4 .5 .6 1.9M193.9 120.4l-2.2 1.2M194.9 122.8l.4 2.5 .2 2.3M194.9 122.8l-1.8 1M195.3 128.6l-2 1.2M195.5 127.6v.6l-.3 .4M195.5 127.6l-1.8 1.1M37.8 152.6a3.5 3.5 0 0 1 4.5-.4 12.7 12.7 0 0 1 4.6 4.4 1.77 1.77 0 0 0 2.2 .5 5.3 5.3 0 0 0 2.5-1.2l.2-.7-.2-.9M39.4 151.7l-1.6 .9M39.5 151.7l-1.9 1.1M53.1 155.2l-1.9 1.1M53.1 155.2l-.1 .1"/>
<path d="M53.9 153a2.39 2.39 0 0 1-.8 2.2M53.9 153l-2.3 1.3M54.9 146.7l-.4 1a19.8 19.8 0 0 0-.6 5.3M55.3 140.7l.4 2.5 .2 2.3M55.9 145.5a.95 .95 0 0 1-1 1.2 3.2 3.2 0 0 0-3.8 3.2 9.8 9.8 0 0 0 .5 4.4M57.6 144.5l-.1 .8-2.1 1.3M57.6 144.5l-1.7 1"/>
</g>
<text font-size="7.8" x="80.3" y="202.6">Filament Spool Holder</text>
<text font-size="5.6" x="190.3" y="202.7">Proto-Plastik A52Z Ultimate</text>
<g font-size="4.2">
<text x="131.1" y="15.6">ITEM NO.</text>
<text x="181.9" y="15.6">PART NUMBER</text>
<text x="242.9" y="15.6">ULTIMATE/QTY.</text>
<text x="138.9" y="20.9">1</text>
<text x="150.1" y="20.9">filament spool holder spindle-shaft</text>
<text x="256.6" y="20.9">1</text>
<text x="138.9" y="27">2</text>
<text x="150.1" y="27">filament spool holder spindle-hub</text>
<text x="256.6" y="27">2</text>
<text x="138.9" y="33.1">3</text>
<text x="150.1" y="33.1">Proto-Plastik filament spool holder spindle pin</text>
<text x="256.6" y="33.1">1</text>
<text x="138.9" y="39.3">4</text>
<text x="150.1" y="39.3">filament spool holder spindle-retainer</text>
<text x="256.6" y="39.3">1</text>
<text x="138.9" y="45.4">5</text>
<text x="150.1" y="45.4">filament spool holder spindle-shaft</text>
<text x="256.6" y="45.4">1</text>
<text x="138.9" y="51.5">6</text>
<text x="150.1" y="51.5">filament spool holder spindle-retainer</text>
<text x="256.6" y="51.5">1</text>
<text x="78.2" y="71.5">5</text>
<text x="84.9" y="71.6">1X</text>
<text x="97.8" y="71.5">3</text>
<text x="30.6" y="75.9">2</text>
<text x="37.3" y="76.1">2X</text>
<text x="119" y="129.8">APPLY CA GLUE</text>
</g>
<text font-size="3.7" x="13.1" y="9.9">Proto-Plastik 3D Printers</text>
<text font-size="3.5" x="189.4" y="9.9">Model: Proto-Plastik A52Z Ultimate</text>
<g font-size="3.4">
<text x="34.5" y="197.5">SCALE: 1:2</text>
<text x="32.8" y="206">SHEET 5 OF 25</text>
</g>
</svg>
